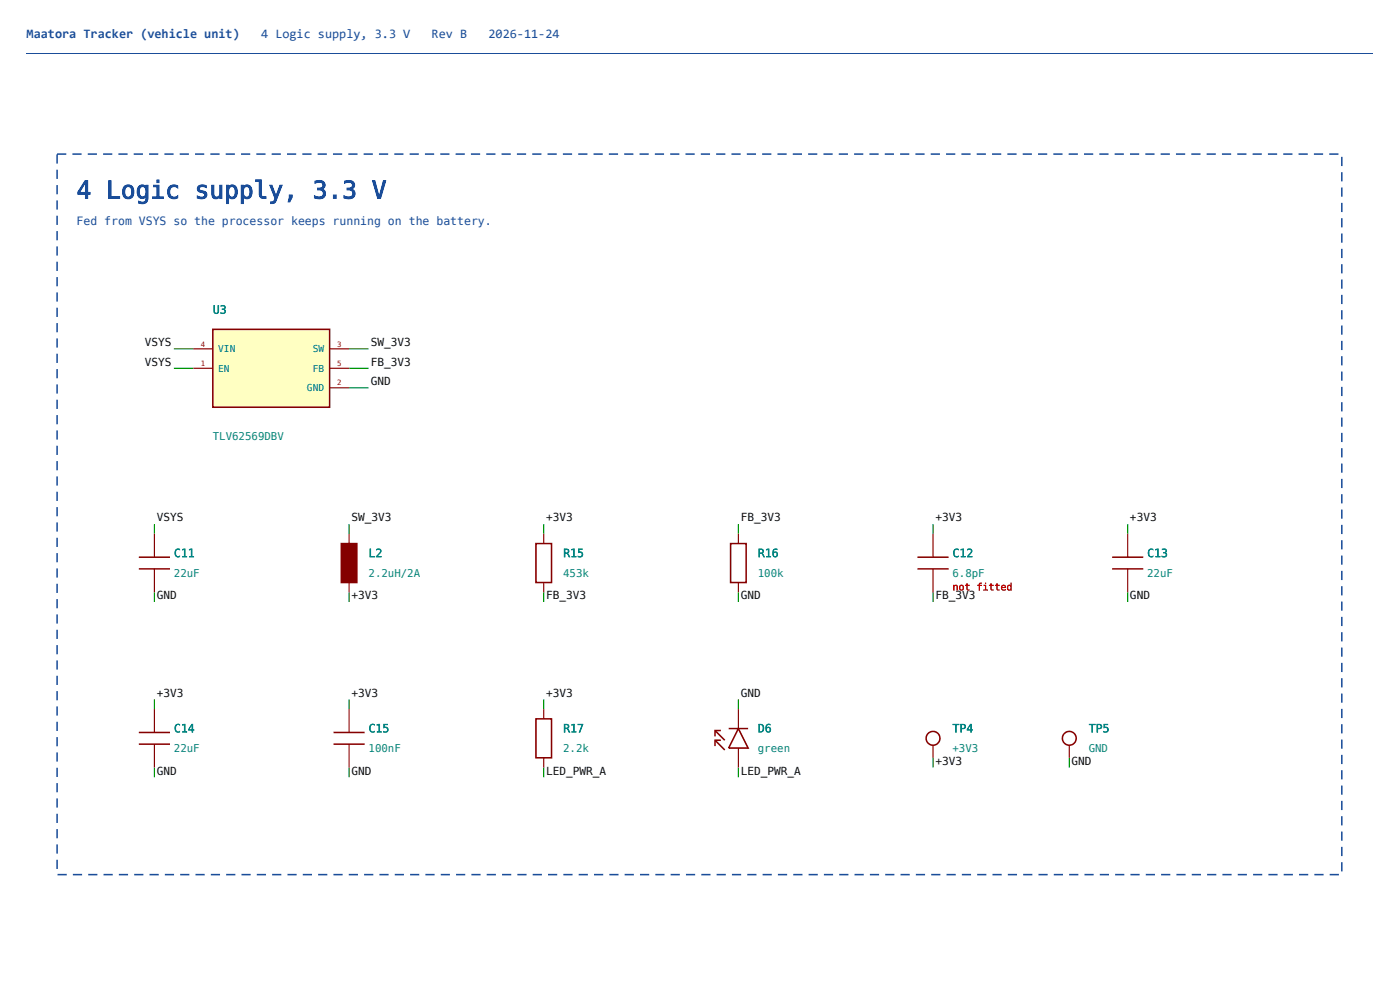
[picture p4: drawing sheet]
<svg xmlns="http://www.w3.org/2000/svg" width="420mm" height="297mm" viewBox="0 0 420 297" stroke-linecap="round" stroke-linejoin="round" font-family="sans-serif">
<path d="M7.9 16h404.1" fill="none" stroke="#1a4d99" stroke-width=".3"/>
<path d="M7.9 37h404v234.6h-404z" fill="#fff"/>
<path d="M21.7 46h2.8v.5h-2.8zM26.3 46h2.8v.5h-2.8zM30.9 46h2.8v.5h-2.8zM35.5 46h2.8v.5h-2.8zM40.1 46h2.8v.5h-2.8zM44.7 46h2.8v.5h-2.8zM49.3 46h2.8v.5h-2.8zM53.9 46h2.8v.5h-2.8zM58.5 46h2.8v.5h-2.8zM63.1 46h2.8v.5h-2.8zM67.7 46h2.8v.5h-2.8zM72.3 46h2.8v.5h-2.8zM76.9 46h2.8v.5h-2.8zM81.5 46h2.8v.5h-2.8zM86.1 46h2.8v.5h-2.8zM90.7 46h2.8v.5h-2.8zM95.3 46h2.8v.5h-2.8zM99.9 46h2.8v.5h-2.8zM104.5 46h2.8v.5h-2.8zM109.1 46h2.8v.5h-2.8zM113.7 46h2.8v.5h-2.8zM118.3 46h2.8v.5h-2.8zM122.9 46h2.8v.5h-2.8zM127.5 46h2.8v.5h-2.8zM132.1 46h2.8v.5h-2.8zM136.7 46h2.8v.5h-2.8zM141.3 46h2.8v.5h-2.8zM145.9 46h2.8v.5h-2.8zM150.5 46h2.8v.5h-2.8zM155.1 46h2.8v.5h-2.8zM159.7 46h2.8v.5h-2.8zM164.3 46h2.8v.5h-2.8zM168.9 46h2.8v.5h-2.8zM173.5 46h2.8v.5h-2.8zM178.1 46h2.8v.5h-2.8zM182.7 46h2.8v.5h-2.8zM187.3 46h2.8v.5h-2.8zM191.9 46h2.8v.5h-2.8zM196.5 46h2.8v.5h-2.8zM201.1 46h2.8v.5h-2.8zM205.8 46h2.7v.5h-2.7zM210.4 46h2.7v.5h-2.7zM215 46h2.7v.5h-2.7zM219.6 46h2.7v.5h-2.7zM224.2 46h2.7v.5h-2.7zM228.8 46h2.7v.5h-2.7zM233.4 46h2.7v.5h-2.7zM238 46h2.7v.5h-2.7zM242.6 46h2.7v.5h-2.7zM247.2 46h2.7v.5h-2.7zM251.8 46h2.7v.5h-2.7zM256.4 46h2.7v.5h-2.7zM261 46h2.7v.5h-2.7zM265.6 46h2.7v.5h-2.7zM270.2 46h2.7v.5h-2.7zM274.8 46h2.7v.5h-2.7zM279.4 46h2.7v.5h-2.7zM284 46h2.7v.5h-2.7zM288.6 46h2.7v.5h-2.7zM293.2 46h2.7v.5h-2.7zM297.8 46h2.7v.5h-2.7zM302.4 46h2.7v.5h-2.7zM307 46h2.7v.5h-2.7zM311.6 46h2.7v.5h-2.7zM316.2 46h2.7v.5h-2.7zM320.8 46h2.7v.5h-2.7zM325.4 46h2.7v.5h-2.7zM330 46h2.7v.5h-2.7zM334.6 46h2.7v.5h-2.7zM339.2 46h2.7v.5h-2.7zM343.8 46h2.7v.5h-2.7zM348.4 46h2.7v.5h-2.7zM353 46h2.7v.5h-2.7zM357.6 46h2.7v.5h-2.7zM362.2 46h2.7v.5h-2.7zM366.8 46h2.7v.5h-2.7zM371.4 46h2.7v.5h-2.7zM376 46h2.7v.5h-2.7zM380.6 46h2.7v.5h-2.7zM385.2 46h2.7v.5h-2.7zM389.8 46h2.7v.5h-2.7zM394.4 46h2.7v.5h-2.7zM399 46h2.7v.5h-2.7zM402.5 47.1h.5v2.7h-.5zM402.5 51.7h.5v2.7h-.5zM402.5 56.3h.5v2.7h-.5zM402.5 60.9h.5v2.7h-.5zM402.5 65.5h.5v2.7h-.5zM402.5 70.1h.5v2.7h-.5zM402.5 74.7h.5v2.7h-.5zM402.5 79.3h.5v2.7h-.5zM402.5 83.9h.5v2.7h-.5zM402.5 88.5h.5v2.7h-.5zM402.5 93.1h.5v2.7h-.5zM402.5 97.7h.5v2.7h-.5zM402.5 102.3h.5v2.7h-.5zM402.5 106.9h.5v2.7h-.5zM402.5 111.5h.5v2.7h-.5zM402.5 116.1h.5v2.7h-.5zM402.5 120.7h.5v2.7h-.5zM402.5 125.3h.5v2.7h-.5zM402.5 129.9h.5v2.7h-.5zM402.5 134.5h.5v2.7h-.5zM402.5 139.1h.5v2.7h-.5zM402.5 143.7h.5v2.7h-.5zM402.5 148.3h.5v2.7h-.5zM402.5 152.9h.5v2.7h-.5zM402.5 157.5h.5v2.7h-.5zM402.5 162.1h.5v2.7h-.5zM402.5 166.7h.5v2.7h-.5zM402.5 171.3h.5v2.7h-.5zM402.5 175.9h.5v2.7h-.5zM402.5 180.5h.5v2.7h-.5zM402.5 185.1h.5v2.7h-.5zM402.5 189.7h.5v2.7h-.5zM402.5 194.3h.5v2.7h-.5zM402.5 198.9h.5v2.7h-.5zM402.5 203.5h.5v2.7h-.5zM402.5 208.1h.5v2.7h-.5zM402.5 212.7h.5v2.7h-.5zM402.5 217.3h.5v2.7h-.5zM402.5 221.9h.5v2.7h-.5zM402.5 226.5h.5v2.7h-.5zM402.5 231.1h.5v2.7h-.5zM402.5 235.7h.5v2.7h-.5zM402.5 240.3h.5v2.7h-.5zM402.5 244.9h.5v2.7h-.5zM402.5 249.5h.5v2.7h-.5zM402.5 254.1h.5v2.7h-.5zM402.5 258.7h.5v2.7h-.5zM399.1 262.2h2.8v.4h-2.8zM394.5 262.2h2.8v.4h-2.8zM389.9 262.2h2.8v.4h-2.8zM385.3 262.2h2.8v.4h-2.8zM380.7 262.2h2.8v.4h-2.8zM376.1 262.2h2.8v.4h-2.8zM371.5 262.2h2.8v.4h-2.8zM366.9 262.2h2.8v.4h-2.8zM362.3 262.2h2.8v.4h-2.8zM357.7 262.2h2.8v.4h-2.8zM353.1 262.2h2.8v.4h-2.8zM348.5 262.2h2.8v.4h-2.8zM343.9 262.2h2.8v.4h-2.8zM339.3 262.2h2.8v.4h-2.8zM334.7 262.2h2.8v.4h-2.8zM330.1 262.2h2.8v.4h-2.8zM325.5 262.2h2.8v.4h-2.8zM320.9 262.2h2.8v.4h-2.8zM316.3 262.2h2.8v.4h-2.8zM311.7 262.2h2.8v.4h-2.8zM307.1 262.2h2.8v.4h-2.8zM302.5 262.2h2.8v.4h-2.8zM297.9 262.2h2.8v.4h-2.8zM293.3 262.2h2.8v.4h-2.8zM288.7 262.2h2.8v.4h-2.8zM284.1 262.2h2.8v.4h-2.8zM279.5 262.2h2.8v.4h-2.8zM274.9 262.2h2.8v.4h-2.8zM270.3 262.2h2.8v.4h-2.8zM265.7 262.2h2.8v.4h-2.8zM261.1 262.2h2.8v.4h-2.8zM256.5 262.2h2.8v.4h-2.8zM251.9 262.2h2.8v.4h-2.8zM247.3 262.2h2.8v.4h-2.8zM242.7 262.2h2.8v.4h-2.8zM238.1 262.2h2.8v.4h-2.8zM233.5 262.2h2.8v.4h-2.8zM228.9 262.2h2.7v.4h-2.7zM224.3 262.2h2.7v.4h-2.7zM219.7 262.2h2.7v.4h-2.7zM215.1 262.2h2.7v.4h-2.7zM210.5 262.2h2.7v.4h-2.7zM205.9 262.2h2.7v.4h-2.7zM201.3 262.2h2.7v.4h-2.7zM196.7 262.2h2.7v.4h-2.7zM192.1 262.2h2.7v.4h-2.7zM187.5 262.2h2.7v.4h-2.7zM182.9 262.2h2.7v.4h-2.7zM178.3 262.2h2.7v.4h-2.7zM173.7 262.2h2.7v.4h-2.7zM169.1 262.2h2.7v.4h-2.7zM164.5 262.2h2.7v.4h-2.7zM159.9 262.2h2.7v.4h-2.7zM155.3 262.2h2.7v.4h-2.7zM150.7 262.2h2.7v.4h-2.7zM146.1 262.2h2.7v.4h-2.7zM141.5 262.2h2.7v.4h-2.7zM136.9 262.2h2.7v.4h-2.7zM132.3 262.2h2.7v.4h-2.7zM127.7 262.2h2.7v.4h-2.7zM123.1 262.2h2.7v.4h-2.7zM118.5 262.2h2.7v.4h-2.7zM113.9 262.2h2.7v.4h-2.7zM109.3 262.2h2.7v.4h-2.7zM104.7 262.2h2.7v.4h-2.7zM100.1 262.2h2.7v.4h-2.7zM95.5 262.2h2.7v.4h-2.7zM90.9 262.2h2.7v.4h-2.7zM86.3 262.2h2.7v.4h-2.7zM81.7 262.2h2.7v.4h-2.7zM77.1 262.2h2.7v.4h-2.7zM72.5 262.2h2.7v.4h-2.7zM67.9 262.2h2.7v.4h-2.7zM63.3 262.2h2.7v.4h-2.7zM58.7 262.2h2.7v.4h-2.7zM54.1 262.2h2.7v.4h-2.7zM49.5 262.2h2.7v.4h-2.7zM44.9 262.2h2.7v.4h-2.7zM40.3 262.2h2.7v.4h-2.7zM35.7 262.2h2.7v.4h-2.7zM31.1 262.2h2.7v.4h-2.7zM26.5 262.2h2.7v.4h-2.7zM21.9 262.2h2.7v.4h-2.7zM17.3 262.2h2.7v.4h-2.7zM16.9 257.9h.5v2.8h-.5zM16.9 253.3h.5v2.8h-.5zM16.9 248.7h.5v2.8h-.5zM16.9 244.1h.5v2.8h-.5zM16.9 239.5h.5v2.8h-.5zM16.9 234.9h.5v2.8h-.5zM16.9 230.3h.5v2.8h-.5zM16.9 225.7h.5v2.8h-.5zM16.9 221.1h.5v2.8h-.5zM16.9 216.5h.5v2.8h-.5zM16.9 211.9h.5v2.8h-.5zM16.9 207.3h.5v2.8h-.5zM16.9 202.7h.5v2.8h-.5zM16.9 198.1h.5v2.8h-.5zM16.9 193.5h.5v2.8h-.5zM16.9 188.9h.5v2.8h-.5zM16.9 184.3h.5v2.8h-.5zM16.9 179.7h.5v2.8h-.5zM16.9 175.1h.5v2.8h-.5zM16.9 170.5h.5v2.8h-.5zM16.9 165.9h.5v2.8h-.5zM16.9 161.3h.5v2.8h-.5zM16.9 156.7h.5v2.8h-.5zM16.9 152.1h.5v2.8h-.5zM16.9 147.5h.5v2.8h-.5zM16.9 142.9h.5v2.8h-.5zM16.9 138.3h.5v2.8h-.5zM16.9 133.7h.5v2.8h-.5zM16.9 129.1h.5v2.8h-.5zM16.9 124.5h.5v2.8h-.5zM16.9 119.9h.5v2.8h-.5zM16.9 115.3h.5v2.8h-.5zM16.9 110.7h.5v2.8h-.5zM16.9 106.1h.5v2.8h-.5zM16.9 101.5h.5v2.8h-.5zM16.9 96.9h.5v2.8h-.5zM16.9 92.3h.5v2.8h-.5zM16.9 87.7h.5v2.8h-.5zM16.9 83.1h.5v2.8h-.5zM16.9 78.5h.5v2.8h-.5zM16.9 73.9h.5v2.8h-.5zM16.9 69.3h.5v2.8h-.5zM16.9 64.7h.5v2.8h-.5zM16.9 60.1h.5v2.8h-.5zM16.9 55.5h.5v2.8h-.5zM16.9 50.9h.5v2.8h-.5zM16.9 46.3h.5v2.8h-.5zM17.1 46h2.8v.5h-2.8z" fill="#1a4d99"/>
<g fill="none" stroke="#009600" stroke-width=".35">
<path d="M52.2 104.7h5.8M52.2 110.5h5.8M104.8 104.7h5.8M104.8 110.5h5.8M104.8 116.3h5.8M46.4 157.2v3M104.8 157.2v3M163.2 157.2v3M221.6 157.2v3M280 157.2v3M338.5 157.2v3M46.4 177.7v2.9"/>
<path d="M104.8 177.7v2.9M163.2 177.7v2.9M221.6 177.7v2.9M280 177.7v2.9M338.5 177.7v2.9M46.4 209.8v2.9M104.8 209.8v2.9M163.2 209.8v2.9M221.6 209.8v2.9M46.4 230.3v2.9M104.8 230.3v2.9M163.2 230.3v2.9"/>
<path d="M221.6 230.3v2.9M280 227.3v3M320.9 227.3v3"/>
</g>
<path d="M63.9 98.8h35v23.4h-35z" fill="#ffffc2"/>
<path d="M63.9 98.8h35v23.4h-35zM41.7 167.2h9.3M41.7 170.7h9.3" fill="none" stroke="#840000" stroke-width=".46"/>
<path d="M58 104.7h5.9M58 110.5h5.9M98.9 104.7h5.9M98.9 110.5h5.9M98.9 116.3h5.9M46.4 160.2v7M46.4 170.7v7" fill="none" stroke="#840000" stroke-width=".35"/>
<path d="M102.4 163.1h4.7v11.7h-4.7z" fill="#840000"/>
<g fill="none" stroke="#840000" stroke-width=".46">
<path d="M102.4 163.1h4.7v11.7h-4.7zM160.9 163.1h4.6v11.7h-4.6zM219.3 163.1h4.7v11.7h-4.7zM275.4 167.2h9.3M275.4 170.7h9.3M333.8 167.2h9.3M333.8 170.7h9.3M41.7 219.7h9.3M100.1 219.7h9.3M160.9 215.7h4.6v11.6h-4.6zM214.6 219.2l2.9 2.9M216.4 219.2h-1.8v1.7"/>
<path d="M218.7 218.6h5.8M221.6 218.6l2.9 5.8h-5.8zM41.7 223.3h9.3M100.1 223.3h9.3M214.6 222.1l2.9 2.9M216.4 222.1h-1.8v1.7"/>
<circle cx="280" cy="221.5" r="2.07"/>
<circle cx="320.9" cy="221.5" r="2.07"/>
</g>
<g fill="none" stroke="#840000" stroke-width=".35">
<path d="M104.8 160.2v2.9M104.8 174.8v2.9M163.2 160.2v2.9M163.2 174.8v2.9M221.6 160.2v2.9M221.6 174.8v2.9M280 160.2v7M280 170.7v7M338.5 160.2v7M338.5 170.7v7M46.4 212.7v7M104.8 212.7v7"/>
<path d="M163.2 212.7v3M221.6 212.7v5.9M46.4 223.3v7M104.8 223.3v7M163.2 227.3v3M221.6 224.4v5.9M280 223.6v3.7M320.9 223.6v3.7"/>
</g>
<text font-size="7.4" fill="#1a4d99" x="23" y="59.6">4 Logic supply, 3.3 V</text>
<g font-size="3.9" fill="#1a4d99">
<text x="8" y="11.4">Maatora Tracker (vehicle unit)</text>
<text x="78.4" y="11.4">4 Logic supply, 3.3 V</text>
<text x="129.6" y="11.4">Rev B</text>
<text x="146.6" y="11.4">2026-11-24</text>
</g>
<text font-size="3.5" fill="#1a4d99" x="23" y="67.4">Fed from VSYS so the processor keeps running on the battery.</text>
<g font-size="3.5" fill="#008484">
<text x="63.9" y="94.1">U3</text>
<text x="52.2" y="167.1">C11</text>
<text x="110.6" y="167.1">L2</text>
<text x="169" y="167.1">R15</text>
<text x="227.5" y="167.1">R16</text>
<text x="285.9" y="167.1">C12</text>
<text x="344.3" y="167.1">C13</text>
<text x="52.2" y="219.7">C14</text>
<text x="110.6" y="219.7">C15</text>
<text x="169" y="219.7">R17</text>
<text x="227.5" y="219.7">D6</text>
<text x="285.9" y="219.7">TP4</text>
<text x="326.8" y="219.7">TP5</text>
</g>
<g font-size="3.3" fill="#0f0f0f">
<text x="43.5" y="103.8">VSYS</text>
<text x="111.3" y="103.8">SW_3V3</text>
<text x="43.5" y="109.7">VSYS</text>
<text x="111.3" y="109.7">FB_3V3</text>
<text x="111.3" y="115.5">GND</text>
<text x="47" y="156.4">VSYS</text>
<text x="105.5" y="156.4">SW_3V3</text>
<text x="163.9" y="156.4">+3V3</text>
<text x="222.3" y="156.4">FB_3V3</text>
<text x="280.7" y="156.4">+3V3</text>
<text x="339.2" y="156.4">+3V3</text>
<text x="47" y="179.8">GND</text>
<text x="105.5" y="179.8">+3V3</text>
<text x="163.9" y="179.8">FB_3V3</text>
<text x="222.3" y="179.8">GND</text>
<text x="280.7" y="179.8">FB_3V3</text>
<text x="339.2" y="179.8">GND</text>
<text x="47" y="209">+3V3</text>
<text x="105.5" y="209">+3V3</text>
<text x="163.9" y="209">+3V3</text>
<text x="222.3" y="209">GND</text>
<text x="47" y="232.4">GND</text>
<text x="105.5" y="232.4">GND</text>
<text x="163.9" y="232.4">LED_PWR_A</text>
<text x="222.3" y="232.4">LED_PWR_A</text>
<text x="280.7" y="229.5">+3V3</text>
<text x="321.6" y="229.5">GND</text>
</g>
<g font-size="3.2" fill="#008484">
<text x="63.9" y="132.1">TLV62569DBV</text>
<text x="52.2" y="173">22uF</text>
<text x="110.6" y="173">2.2uH/2A</text>
<text x="169" y="173">453k</text>
<text x="227.5" y="173">100k</text>
<text x="285.9" y="173">6.8pF</text>
<text x="344.3" y="173">22uF</text>
<text x="52.2" y="225.6">22uF</text>
<text x="110.6" y="225.6">100nF</text>
<text x="169" y="225.6">2.2k</text>
<text x="227.5" y="225.6">green</text>
<text x="285.9" y="225.6">+3V3</text>
<text x="326.8" y="225.6">GND</text>
</g>
<text font-size="3" fill="#c20000" x="285.9" y="177.1">not fitted</text>
<g font-size="2.9" fill="#006464">
<text x="65.5" y="105.7">VIN</text>
<text x="93.9" y="105.7">SW</text>
<text x="65.5" y="111.5">EN</text>
<text x="93.9" y="111.5">FB</text>
<text x="92.1" y="117.4">GND</text>
</g>
<g font-size="2.2" fill="#a90000">
<text x="60.3" y="104">4</text>
<text x="101.2" y="104">3</text>
<text x="60.3" y="109.8">1</text>
<text x="101.2" y="109.8">5</text>
<text x="101.2" y="115.6">2</text>
</g>
</svg>
